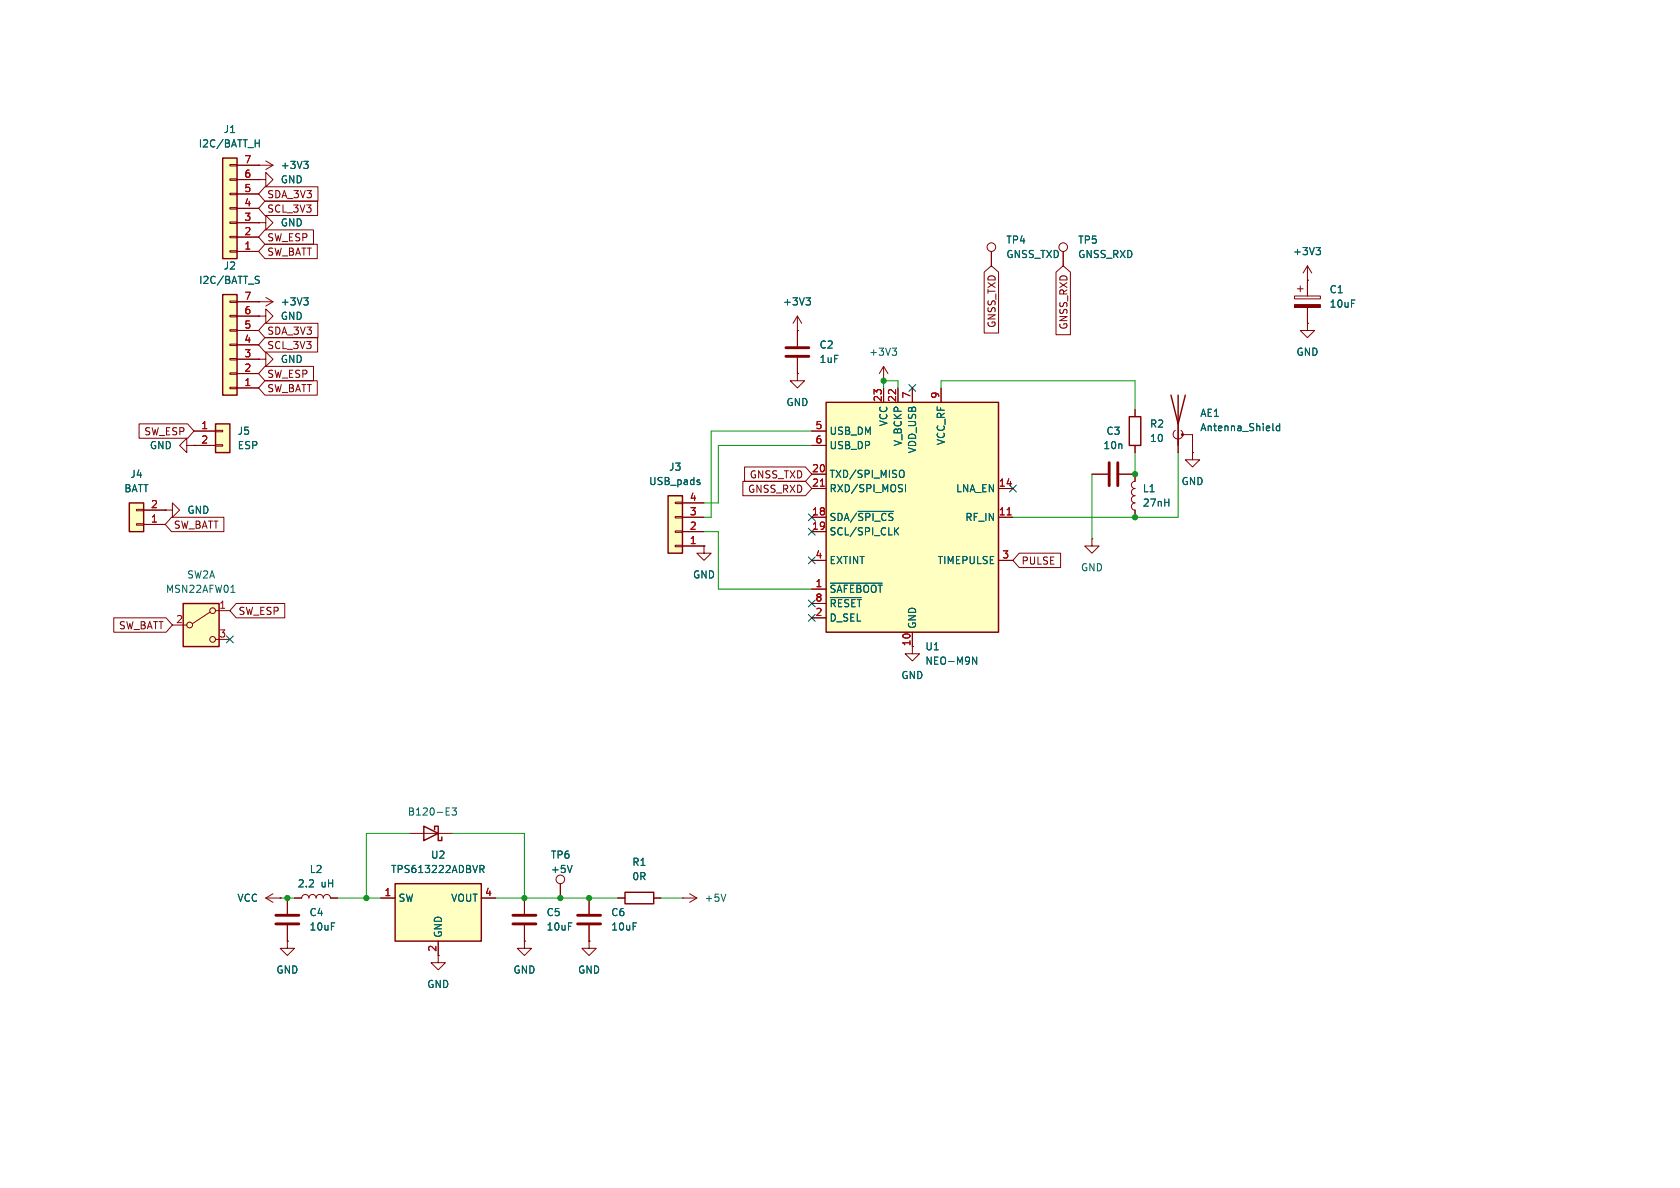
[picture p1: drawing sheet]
<svg xmlns="http://www.w3.org/2000/svg" width="297mm" height="210mm" viewBox="0 0 297 210" stroke-linecap="round" stroke-linejoin="round" font-family="sans-serif">
<g fill="none" stroke="#840000" stroke-width=".18">
<path d="M228.9 52.3h4.5v.5h-4.5zM229.4 51.1h1M229.9 50.5v1.1M231.1 57.2v1.2h1.3l-1.3 1.3-1.2-1.3h1.2M231.1 57.2h.1M231.1 49.5h.1M231.1 47v5.3M231.1 54.4v2.8M231.1 47l-.7 1.3M231.1 47l.8 1.3M208.3 74.9v5.1M208.8 76.1a.85 .85 0 0 1 .1 1.2 .85 .85 0 0 1-1.2 0 .85 .85 0 0 1 .1-1.2"/>
<path d="M209 76.8h1.8v3.2M29.2 90.2h1.3v-1.3l1.2 1.3-1.2 1.2v-1.2M29.2 90.2h.1M161.3 114.3v1.3h1.3l-1.3 1.2-1.3-1.2h1.3M47 158.8h2.5M47 158.8l1.3 .7M48.3 158l-1.3 .8M49.5 158.8h.1M50.8 158.8v2.7M52.1 158.8h1.2a.64 .64 0 0 1 .7-.7 .64 .64 0 0 1 .6 .7 .64 .64 0 0 1 .6-.7 .64 .64 0 0 1 .7 .7 .64 .64 0 0 1 .6-.7 .64 .64 0 0 1 .6 .7 .64 .64 0 0 1 .7-.7 .64 .64 0 0 1 .6 .7h1.3M92.7 158.8v2.7M99.1 156.2v2.6"/>
<path d="M104.1 158.8v2.7M109.2 158.8h1.3M115.6 158.8h1.2M120.6 158.8h.1M120.6 158.8h2.6M121.9 158l1.3 .8M123.2 158.8l-1.3 .7M50.8 166.4v1.2h1.3l-1.3 1.3-1.3-1.3h1.3M50.8 166.4h.1M50.8 163.6v2.8M92.7 166.4v1.2h1.3l-1.3 1.3-1.3-1.3h1.3M92.7 166.4h.1"/>
<path d="M92.7 163.6v2.8M104.1 166.4v1.2h1.3l-1.3 1.3-1.2-1.3h1.2M104.1 166.4h.1M104.1 163.6v2.8"/>
<circle cx="99.1" cy="155.4" r=".76"/>
</g>
<path d="M207 69.9l1.3 5 1.2-5M208.3 69.9v8.8M110.5 157.7h5.1v2.1h-5.1z" fill="none" stroke="#840000" stroke-width=".25"/>
<path d="M232.7 43.8h.7l-.4 .4M233.2 44.2l.2 .3v.3l-.2 .2M225.1 76.1h.1M226.2 74.9v1.2M226.2 75.4l-.3-.1-.3 .2 .1 .6h.5M101.1 153l-.4 1.2M128.3 158.1l-.4 1.2" fill="none" stroke="#006464" stroke-width=".18"/>
<path d="M48.8 163.3h4M48.8 161.8h4M90.7 163.3h4M90.7 161.8h4M102.1 163.3h4.1M102.1 161.8h4.1" fill="none" stroke="#840000" stroke-width=".51"/>
<g fill="#840000" stroke="#840000" stroke-width=".18">
<path d="M228.9 53.8h4.5v.6h-4.5z"/>
<circle cx="209" cy="76.8" r=".18"/>
</g>
<path d="M69.8 156.2h15.3v10.2h-15.3z" fill="#ffffc2"/>
<path d="M69.8 156.2h15.3v10.2h-15.3z" fill="none" stroke="#840000" stroke-width=".25"/>
<path d="M67.3 158.8h2.5M85.1 158.8h2.5M77.5 166.4v2.5" fill="none" stroke="#840000" stroke-width=".18"/>
<path d="M84.8 153h.5l.3 .2-.1 .4h-.7M85.2 153.6l.4 .6" fill="none" stroke="#006464" stroke-width=".18"/>
<path d="M32.4 106.7h6.3v7.6h-6.3z" fill="#ffffc2"/>
<g fill="none" stroke="#840000" stroke-width=".18">
<path d="M33 78.7v-1.2l-1.3 1.2 1.3 1.3v-1.3h1.3M34.3 78.7h.1M30.5 110.5h2.5M37.1 108.2l-3.1 2M38.1 108h2.5M38.1 113h2.5M72.4 147.3h7.6"/>
<circle cx="33.5" cy="110.5" r=".51"/>
<circle cx="37.6" cy="108" r=".51"/>
<circle cx="37.6" cy="113" r=".51"/>
</g>
<path d="M32.4 106.7h6.3v7.6h-6.3zM74.9 146.1l2.6 1.2-2.6 1.3zM76.8 146.7v-.6h.7v2.5h.6v-.6" fill="none" stroke="#840000" stroke-width=".25"/>
<path d="M40.8 104.7h.7M78.9 144.1h.6M78.9 142.8h.6M79.9 142.8h.8l-.4 .5 .3 .1v.6l-.2 .1-.5-.1" fill="none" stroke="#006464" stroke-width=".18"/>
<path d="M22.9 88.9h2.5v5.1h-2.5z" fill="#ffffc2"/>
<path d="M45.7 31.8h1.3v-1.3l1.3 1.3-1.3 1.2v-1.2M45.7 31.8h.1M45.7 39.4h1.3v-1.3l1.3 1.3-1.3 1.2v-1.2M45.7 39.4h.1M24.1 90h1.3v.3h-1.3zM24.1 92.6h1.3v.2h-1.3zM25.4 92.7h3.8M25.4 90.2h3.8M77.5 168.9v1.3h1.2l-1.2 1.3-1.3-1.3h1.3" fill="none" stroke="#840000" stroke-width=".18"/>
<path d="M22.9 88.9h2.5v5.1h-2.5z" fill="none" stroke="#840000" stroke-width=".25"/>
<path d="M39.4 27.9h2.5v17.8h-2.5z" fill="#ffffc2"/>
<g fill="none" stroke="#840000" stroke-width=".18">
<path d="M40.6 29.1h1.3v.2h-1.3zM40.6 31.6h1.3v.3h-1.3zM40.6 34.2h1.3v.2h-1.3zM40.6 36.7h1.3v.3h-1.3zM40.6 39.2h1.3v.3h-1.3zM41.9 39.4h3.8M41.9 36.8h3.8M41.9 34.3h3.8M41.9 31.8h3.8M41.9 29.2h6.4M45.7 29.2h.1M47 28.4l1.3 .8"/>
<path d="M48.3 29.2l-1.3 .8M40.6 41.8h1.3v.2h-1.3zM40.6 44.3h1.3v.3h-1.3zM41.9 44.5h3.8M41.9 41.9h3.8M45.7 53.3h.1M45.7 53.3h2.6M47 52.6l1.3 .7M48.3 53.3l-1.3 .8M141 58.4h.1M141 55.9l-.8 1.3M141 55.9v5.3"/>
<path d="M141 55.9l.7 1.3M141 66v1.3h1.2l-1.2 1.3-1.3-1.3h1.3M141 66h.1M141 63.2v2.8M156.2 67.3h.1M156.2 64.8l-.8 1.2M156.2 64.8v2.5M156.2 64.8l.8 1.2"/>
</g>
<path d="M39.4 27.9h2.5v17.8h-2.5z" fill="none" stroke="#840000" stroke-width=".25"/>
<path d="M45.1 25.3h.7M45.8 24.7v1.3M53.7 28.5h.8l-.4 .5M54.2 29l.3 .2v.3l-.3 .3M53.7 52.6h.8l-.4 .5M54.2 53.1l.3 .3v.3l-.3 .2M142.5 52.6h.8l-.5 .5M143 53.1l.3 .3v.3l-.3 .2M157.7 61.5h.8l-.4 .5M158.3 62l.2 .3v.3l-.2 .2" fill="none" stroke="#006464" stroke-width=".18"/>
<path d="M138.9 63h4.1M138.9 61.5h4.1" fill="none" stroke="#840000" stroke-width=".51"/>
<path d="M39.4 52.1h2.5v17.8h-2.5z" fill="#ffffc2"/>
<g fill="none" stroke="#840000" stroke-width=".18">
<path d="M40.6 53.2h1.3v.3h-1.3zM40.6 55.8h1.3v.2h-1.3zM40.6 58.3h1.3v.2h-1.3zM41.9 58.4h3.8M41.9 55.9h3.8M41.9 53.3h3.8M45.7 55.9h1.3v-1.3l1.3 1.3-1.3 1.3v-1.3M45.7 55.9h.1M40.6 60.8h1.3v.3h-1.3zM40.6 63.4h1.3v.2h-1.3zM40.6 65.9h1.3v.3h-1.3zM40.6 68.5h1.3v.2h-1.3z"/>
<path d="M41.9 68.6h3.8M41.9 66h3.8M41.9 63.5h3.8M41.9 61h3.8"/>
</g>
<path d="M39.4 52.1h2.5v17.8h-2.5z" fill="none" stroke="#840000" stroke-width=".25"/>
<path d="M45.4 49.4l.3 .2 .1 .3-.2 .2h-.3M45.4 48.8l.4 .1" fill="none" stroke="#006464" stroke-width=".18"/>
<path d="M38.1 74.9h2.5v5.1h-2.5z" fill="#ffffc2"/>
<g fill="none" stroke="#840000" stroke-width=".18">
<path d="M175.3 44.5v2.5M188 44.5v2.5M34.3 76.2h3.8M34.3 78.7h3.8M38.1 78.6h1.3v.3h-1.3zM38.1 76.1h1.3v.2h-1.3zM45.7 63.5h1.3v-1.3l1.3 1.3-1.3 1.3v-1.3M45.7 63.5h.1M193 95.3v1.2h1.3l-1.3 1.3-1.2-1.3h1.2M193 95.3h.1M193 83.8h2.8M197.9 83.8h2.8"/>
<circle cx="175.3" cy="43.7" r=".76"/>
<circle cx="188" cy="43.7" r=".76"/>
</g>
<path d="M38.1 74.9h2.5v5.1h-2.5z" fill="none" stroke="#840000" stroke-width=".25"/>
<path d="M196.1 81.8v4.1M197.6 81.8v4.1" fill="none" stroke="#840000" stroke-width=".51"/>
<path d="M146 71.1h30.5v40.7h-30.5z" fill="#ffffc2"/>
<path d="M146 71.1h30.5v40.7h-30.5z" fill="none" stroke="#840000" stroke-width=".25"/>
<g fill="none" stroke="#840000" stroke-width=".18">
<path d="M143.5 76.2h2.5M143.5 78.7h2.5M156.2 68.6v2.5M158.7 68.6v2.5M161.3 68.6v2.5M166.4 68.6v2.5M143.5 91.4h2.5M143.5 86.4h2.5M143.5 94h2.5M143.5 83.8h2.5M143.5 99.1h2.5M176.5 91.4h2.6"/>
<path d="M176.5 86.4h2.6M176.5 99.1h2.6M143.5 104.1h2.5M143.5 109.2h2.5M143.5 106.7h2.5M161.3 111.8v2.5"/>
</g>
<path d="M151.7 90.4h6.3M158.3 93.8l.6 .8M158.9 93.3l-.8 .7M159.3 83.1a.43 .43 0 0 1 .5 .5v.4a.43 .43 0 0 1-.5 .4M160.1 85.7v1.2M146.8 103.1h9.2M146.8 105.6h5.5M171.9 116.1l.8 1.3v-1.3" fill="none" stroke="#006464" stroke-width=".18"/>
<path d="M145 85.9h.7M178 91h.8" fill="none" stroke="#a90000" stroke-width=".18"/>
<path d="M118.1 87.6h2.5v10.2h-2.5z" fill="#ffffc2"/>
<g fill="none" stroke="#840000" stroke-width=".18">
<path d="M41.9 39.4h3.8M41.9 36.8h3.8M41.9 34.3h3.8M41.9 31.8h3.8M41.9 29.2h3.8M45.7 31.8h.1M45.7 39.4h.1M45.7 29.2h.1M46.8 35.6h9.3v2.5h-9.3l-1.1-1.3zM46.8 33h9.4v2.6h-9.4l-1.1-1.3zM41.9 44.5h3.8M41.9 41.9h3.8"/>
<path d="M41.9 58.4h3.8M41.9 55.9h3.8M41.9 53.3h3.8M45.7 53.3h.1M45.7 55.9h.1M46.8 57.1h9.4v2.6h-9.4l-1.1-1.3zM46.8 59.7h9.3v2.5h-9.3l-1.1-1.2zM46.8 43.2h9.3v2.5h-9.3l-1.1-1.2zM46.8 40.6h8.6v2.6h-8.6l-1.1-1.3zM141 58.4h.1M141 58.4v2.8M174 48.1l1.3-1.1 1.2 1.1v10.8h-2.5z"/>
<path d="M175.3 44.5v2.5M186.7 48.1l1.3-1.1 1.2 1.1v11.1h-2.5zM188 44.5v2.5M231.1 57.2h.1M231.1 49.5h.1M231.1 49.5v2.8M231.1 54.4v2.8M24.6 74.9h8.6l1.1 1.3-1.1 1.3h-8.6zM34.3 78.7h.1M34.3 76.2h3.8M34.3 78.7h3.8M41.9 68.6h3.8"/>
<path d="M41.9 66h3.8M41.9 63.5h3.8M41.9 61h3.8M45.7 63.5h.1M46.8 64.8h8.6v2.5h-8.6l-1.1-1.3zM46.8 67.3h9.3v2.6h-9.3l-1.1-1.3zM141 66h.1M141 63.2v2.8M143.5 76.2h2.5M143.5 78.7h2.5M156.2 68.6v2.5M158.7 68.6v2.5"/>
<path d="M161.3 68.6v2.5M166.4 68.6v2.5M200.7 72.4v1.3M200.7 78.7v1.3M208.3 77.5v2.5M210.8 77.5v2.5M25.4 92.7h3.8M25.4 90.2h3.8M29.2 90.2h.1M30.3 91.4h9.3v2.6h-9.3l-1.1-1.3zM119.4 88.8h1.2v.2h-1.2zM119.4 91.3h1.2v.3h-1.2z"/>
<path d="M119.4 93.9h1.2v.2h-1.2zM119.4 96.4h1.2v.2h-1.2zM120.6 96.5h3.9M120.6 94h3.9M120.6 91.4h3.9M120.6 88.9h3.9M124.5 96.5v1.3h1.2l-1.2 1.3-1.3-1.3h1.3M124.5 96.5h.1M131.3 85.1h11.1l1.1 1.3-1.1 1.2h-11.1zM131.6 82.5h10.8l1.1 1.3-1.1 1.3h-10.8zM143.5 94h2.5M143.5 91.4h2.5"/>
<path d="M143.5 86.4h2.5M143.5 83.8h2.5M143.5 99.1h2.5M176.5 91.4h2.6M176.5 86.4h2.6M176.5 99.1h2.6M180.2 97.8h7.3v2.5h-7.3l-1.1-1.2zM193 83.8h2.8M197.9 83.8h2.8v1.3a.64 .64 0 0 0-.7 .6 .64 .64 0 0 0 .7 .7 .64 .64 0 0 0-.7 .6 .64 .64 0 0 0 .7 .6 .64 .64 0 0 0-.7 .7 .64 .64 0 0 0 .7 .6M200.7 88.9a.64 .64 0 0 0-.7 .6 .64 .64 0 0 0 .7 .7v1.2M210.8 80v1.3h1.3l-1.3 1.3-1.3-1.3h1.3M210.8 80h.1"/>
<path d="M20.1 109.2h9.3l1.1 1.3-1.1 1.3h-9.3zM41.8 106.7h8.5v2.5h-8.5l-1.2-1.2zM143.5 104.1h2.5M143.5 109.2h2.5M143.5 106.7h2.5M161.3 111.8v2.5M49.5 158.8h.1M50.8 158.8v2.7M52.1 158.8h1.2M58.4 158.8h1.3M67.3 158.8h2.5M85.1 158.8h2.5"/>
<path d="M92.7 158.8v2.7M99.1 156.2v2.6M104.1 158.8v2.7M109.2 158.8h1.3M115.6 158.8h1.2M50.8 166.4h.1M50.8 163.6v2.8M77.5 166.4v2.5M92.7 166.4h.1M92.7 163.6v2.8M104.1 166.4h.1M104.1 163.6v2.8"/>
</g>
<path d="M199.6 73.7h2.1v5h-2.1zM118.1 87.6h2.5v10.2h-2.5z" fill="none" stroke="#840000" stroke-width=".25"/>
<g fill="none" stroke="#006464" stroke-width=".18">
<path d="M45.1 25.3h.7M45.8 24.7v1.3M53.7 28.5h.8l-.4 .5M54.2 29l.3 .2v.3l-.3 .3M45.4 49.4l.3 .2 .1 .3-.2 .2h-.3M45.4 48.8l.4 .1M53.7 52.6h.8l-.4 .5M54.2 53.1l.3 .3v.3l-.3 .2M142.5 52.6h.8l-.5 .5M143 53.1l.3 .3v.3l-.3 .2M232.7 43.8h.7l-.4 .4M233.2 44.2l.2 .3v.3l-.2 .2"/>
<path d="M225.1 76.1h.1M226.2 74.9v1.2M226.2 75.4l-.3-.1-.3 .2 .1 .6h.5M123.6 85.2l.2 .2-.2 .3M123.6 84.8l.1 .1M151.7 90.4h6.3M158.3 93.8l.6 .8M158.9 93.3l-.8 .7M159.3 83.1a.43 .43 0 0 1 .5 .5v.4a.43 .43 0 0 1-.5 .4M160.1 85.7v1.2M146.8 103.1h9.2M146.8 105.6h5.5"/>
<path d="M171.9 116.1l.8 1.3v-1.3M84.8 153h.5l.3 .2-.1 .4h-.7M85.2 153.6l.4 .6M101.1 153l-.4 1.2"/>
</g>
<g fill="none" stroke="#009600" stroke-width=".18">
<path d="M143.5 76.2h-17.8v15.2h-1.2M143.5 78.7h-16.5v10.2h-2.5M156.2 68.6v-1.3h2.5v1.3M166.4 68.6v-1.3h34.3v5.1M124.5 94h2.5v10.1h16.5M193 83.8v11.5M200.7 80v3.8M208.3 80v11.4h-29.2M49.5 158.8h2.6M59.7 158.8h7.6M72.4 147.3h-7.6v11.5M80 147.3h12.7v11.5"/>
<path d="M87.6 158.8h21.6M116.8 158.8h3.8"/>
</g>
<g fill="none" stroke="#000084" stroke-width=".18">
<path d="M160.7 68l1.2 1.2M161.9 68l-1.2 1.2M142.9 93.4l1.2 1.2M142.9 98.5l1.2 1.2M142.9 90.8l1.2 1.2M144.1 93.4l-1.2 1.2M144.1 98.5l-1.2 1.2M144.1 90.8l-1.2 1.2M178.5 85.8l1.2 1.2M179.7 85.8l-1.2 1.2M40 112.4l1.2 1.2M41.2 112.4l-1.2 1.2"/>
<path d="M142.9 108.6l1.2 1.2M142.9 106.1l1.2 1.2M144.1 108.6l-1.2 1.2M144.1 106.1l-1.2 1.2"/>
</g>
<path d="M145 85.9h.7M178 91h.8" fill="none" stroke="#a90000" stroke-width=".18"/>
<g fill="#009600" stroke="#009600" stroke-width=".18">
<circle cx="104.1" cy="158.8" r=".46"/>
<circle cx="64.8" cy="158.8" r=".46"/>
<circle cx="92.7" cy="158.8" r=".46"/>
<circle cx="99.1" cy="158.8" r=".46"/>
<circle cx="156.2" cy="67.3" r=".46"/>
<circle cx="50.8" cy="158.8" r=".46"/>
<circle cx="200.7" cy="83.8" r=".46"/>
<circle cx="200.7" cy="91.4" r=".46"/>
</g>
<g font-size="1.8" fill="#006464">
<text x="39.4" y="23.7">J1</text>
<text x="35" y="26.3">I2C/BATT_H</text>
<text x="49.5" y="32.6">GND</text>
<text x="49.5" y="30.1">+3V3</text>
<text x="49.5" y="40.2">GND</text>
<text x="39.4" y="47.9">J2</text>
<text x="177.8" y="43.3">TP4</text>
<text x="177.8" y="45.8">GNSS_TXD</text>
<text x="190.5" y="43.3">TP5</text>
<text x="190.5" y="45.8">GNSS_RXD</text>
<text x="228.5" y="45.3">+3V3</text>
<text x="35.1" y="50.4">I2C/BATT_S</text>
<text x="235" y="52">C1</text>
<text x="49.5" y="56.7">GND</text>
<text x="49.5" y="54.2">+3V3</text>
<text x="138.3" y="54.2">+3V3</text>
<text x="235" y="54.6">10uF</text>
<text x="49.5" y="64.4">GND</text>
<text x="144.8" y="61.8">C2</text>
<text x="144.8" y="64.4">1uF</text>
<text x="153.6" y="63.1">+3V3</text>
<text x="229.1" y="63.1">GND</text>
<text x="138.9" y="72">GND</text>
<text x="41.9" y="77.1">J5</text>
<text x="146.6" y="77.1">USB_DM</text>
<text x="157.1" y="75.5" transform="rotate(-90 157.1 75.5)">VCC</text>
<text x="195.5" y="77.1">C3</text>
<text x="203.2" y="75.8">R2</text>
<text x="212.1" y="73.9">AE1</text>
<text x="212.1" y="76.4">Antenna_Shield</text>
<text x="26.4" y="79.6">GND</text>
<text x="41.9" y="79.6">ESP</text>
<text x="118.2" y="83.4">J3</text>
<text x="146.6" y="79.6">USB_DP</text>
<text x="159.6" y="79" transform="rotate(-90 159.6 79)">V_BCKP</text>
<text x="162.2" y="80.2" transform="rotate(-90 162.2 80.2)">VDD_USB</text>
<text x="167.2" y="78.8" transform="rotate(-90 167.2 78.8)">VCC_RF</text>
<text x="195" y="79.6">10n</text>
<text x="203.2" y="78.3">10</text>
<text x="21.9" y="87.2">BATT</text>
<text x="22.9" y="84.7">J4</text>
<text x="114.7" y="86">USB_pads</text>
<text x="146.6" y="84.7">TXD/SPI_MISO</text>
<text x="146.6" y="87.2">RXD/SPI_MOSI</text>
<text x="168.9" y="87.2">LNA_EN</text>
<text x="201.9" y="89.8">27nH</text>
<text x="201.9" y="87.2">L1</text>
<text x="208.8" y="86">GND</text>
<text x="33" y="91">GND</text>
<text x="146.6" y="92.3">SDA/~{SPI_CS}</text>
<text x="146.6" y="94.8">SCL/SPI_CLK</text>
<text x="170.6" y="92.3">RF_IN</text>
<text x="146.6" y="99.9">EXTINT</text>
<text x="165.7" y="99.9">TIMEPULSE</text>
<text x="191" y="101.2">GND</text>
<text x="29.2" y="105">MSN22AFW01</text>
<text x="33" y="102.5">SW2A</text>
<text x="122.4" y="102.5">GND</text>
<text x="146.6" y="105">~{SAFEBOOT}</text>
<text x="146.6" y="107.5">~{RESET}</text>
<text x="146.6" y="110.1">D_SEL</text>
<text x="162.2" y="111.3" transform="rotate(-90 162.2 111.3)">GND</text>
<text x="163.5" y="115.2">U1</text>
<text x="163.5" y="117.7">NEO-M9N</text>
<text x="159.3" y="120.2">GND</text>
<text x="72" y="144.4">B120-E3</text>
<text x="54.7" y="154.5">L2</text>
<text x="69" y="154.5">TPS613222ADBVR</text>
<text x="76.1" y="152">U2</text>
<text x="97.3" y="152">TP6</text>
<text x="97.3" y="154.5">+5V</text>
<text x="111.7" y="153.3">R1</text>
<text x="111.7" y="155.8">0R</text>
<text x="41.9" y="159.6">VCC</text>
<text x="52.5" y="157.1">2.2</text>
<text x="56.7" y="157.1">uH</text>
<text x="70.4" y="159.6">SW</text>
<text x="79.7" y="159.6">VOUT</text>
<text x="124.5" y="159.6">+5V</text>
<text x="54.6" y="162.2">C4</text>
<text x="54.6" y="164.7">10uF</text>
<text x="78.3" y="165.9" transform="rotate(-90 78.3 165.9)">GND</text>
<text x="96.5" y="162.2">C5</text>
<text x="96.5" y="164.7">10uF</text>
<text x="108" y="162.2">C6</text>
<text x="108" y="164.7">10uF</text>
<text x="48.8" y="172.3">GND</text>
<text x="90.7" y="172.3">GND</text>
<text x="102.1" y="172.3">GND</text>
<text x="75.4" y="174.9">GND</text>
</g>
<g font-size="1.8" fill="#a90000">
<text x="43.1" y="29">7</text>
<text x="43.1" y="34">5</text>
<text x="43.1" y="31.5">6</text>
<text x="43.1" y="41.7">2</text>
<text x="43.1" y="39.1">3</text>
<text x="43.1" y="36.6">4</text>
<text x="43.1" y="44.2">1</text>
<text x="43.1" y="53.1">7</text>
<text x="43.1" y="58.2">5</text>
<text x="43.1" y="55.6">6</text>
<text x="43.1" y="65.8">2</text>
<text x="43.1" y="63.2">3</text>
<text x="43.1" y="60.7">4</text>
<text x="43.1" y="68.3">1</text>
<text x="156" y="71.2" transform="rotate(-90 156 71.2)">23</text>
<text x="158.5" y="71.2" transform="rotate(-90 158.5 71.2)">22</text>
<text x="161" y="70.6" transform="rotate(-90 161 70.6)">7</text>
<text x="166.1" y="70.6" transform="rotate(-90 166.1 70.6)">9</text>
<text x="35.5" y="75.9">1</text>
<text x="144.1" y="75.9">5</text>
<text x="35.5" y="78.5">2</text>
<text x="143.5" y="83.6">20</text>
<text x="144.1" y="78.5">6</text>
<text x="26.6" y="89.9">2</text>
<text x="121.8" y="88.6">4</text>
<text x="143.5" y="86.1">21</text>
<text x="176.5" y="86.1">14</text>
<text x="26.6" y="92.5">1</text>
<text x="121.8" y="93.7">2</text>
<text x="121.8" y="91.2">3</text>
<text x="143.5" y="91.2">18</text>
<text x="143.5" y="93.7">19</text>
<text x="176.5" y="91.2">11</text>
<text x="121.8" y="96.3">1</text>
<text x="144.1" y="98.8">4</text>
<text x="177.1" y="98.8">3</text>
<text x="38.7" y="107.7">1</text>
<text x="144.1" y="103.9">1</text>
<text x="144.1" y="106.4">8</text>
<text x="31" y="110.2">2</text>
<text x="38.7" y="112.8">3</text>
<text x="144.1" y="109">2</text>
<text x="161" y="114.3" transform="rotate(-90 161 114.3)">10</text>
<text x="67.9" y="158.5">1</text>
<text x="85.7" y="158.5">4</text>
</g>
<g font-size="1.8" fill="#840000">
<text x="47.1" y="35.2">SDA_3V3</text>
<text x="47.1" y="37.8">SCL_3V3</text>
<text x="47.1" y="45.4">SW_BATT</text>
<text x="47.1" y="42.9">SW_ESP</text>
<text x="47.1" y="59.4">SDA_3V3</text>
<text x="176.2" y="58.1" transform="rotate(-90 176.2 58.1)">GNSS_TXD</text>
<text x="188.9" y="58.4" transform="rotate(-90 188.9 58.4)">GNSS_RXD</text>
<text x="47.1" y="61.9">SCL_3V3</text>
<text x="47.1" y="67">SW_ESP</text>
<text x="47.1" y="69.5">SW_BATT</text>
<text x="25.4" y="77.2">SW_ESP</text>
<text x="132.1" y="87.3">GNSS_RXD</text>
<text x="132.4" y="84.8">GNSS_TXD</text>
<text x="30.6" y="93.7">SW_BATT</text>
<text x="180.5" y="100">PULSE</text>
<text x="20.9" y="111.4">SW_BATT</text>
<text x="42.1" y="108.9">SW_ESP</text>
<text x="77.2" y="168.3" transform="rotate(-90 77.2 168.3)">2</text>
</g>
</svg>
